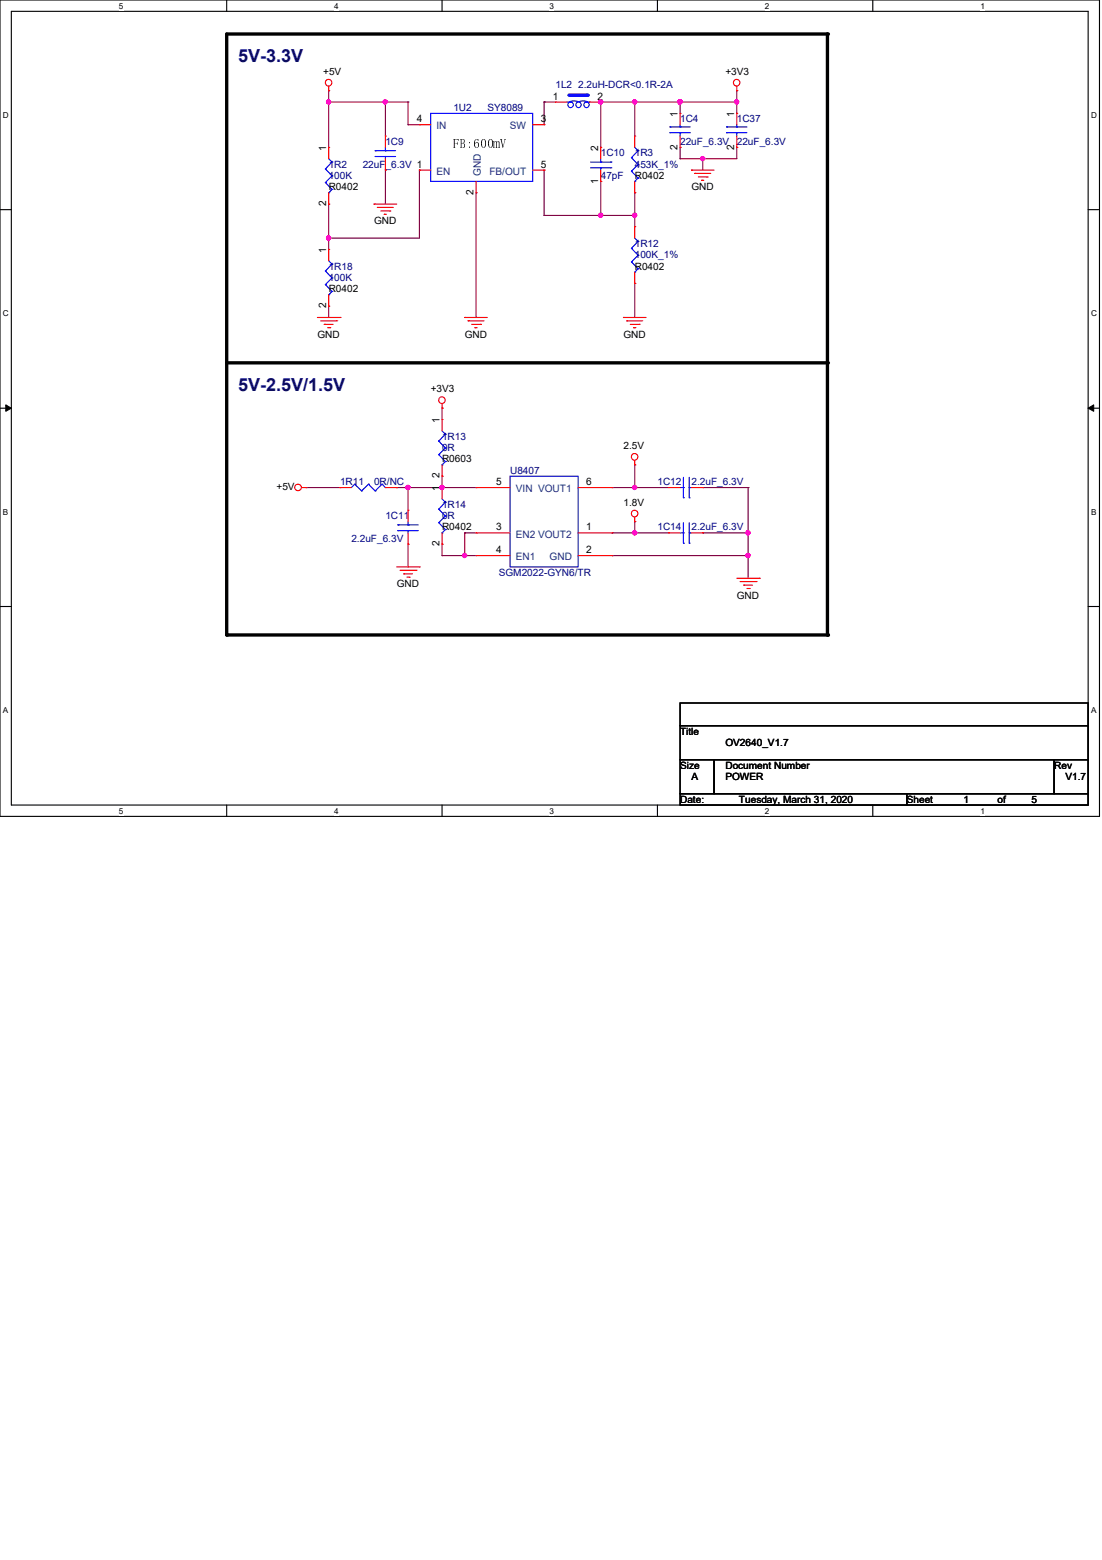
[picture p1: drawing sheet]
<svg xmlns="http://www.w3.org/2000/svg" width="210mm" height="297mm" viewBox="0 0 210 297" stroke-linecap="round" stroke-linejoin="round" font-family="sans-serif">
<path d="M0 0h209.4v155.4h-209.4zM2.2 2.2h205.1v151.1h-205.1z" fill="none" stroke="#000" stroke-width=".21"/>
<g fill="#fff">
<path d="M22.6 .3h.9v1.7h-.9z"/>
<path d="M22.6 153.5h.9v1.8h-.9z"/>
</g>
<path d="M43.2 0v2.2M43.2 153.3v2.1" fill="none" stroke="#000" stroke-width=".21"/>
<g fill="#fff">
<path d="M63.7 .3h.8v1.7h-.8z"/>
<path d="M63.7 153.5h.8v1.8h-.8z"/>
</g>
<path d="M84.2 0v2.2M84.2 153.3v2.1" fill="none" stroke="#000" stroke-width=".21"/>
<g fill="#fff">
<path d="M104.7 .3h.8v1.7h-.8z"/>
<path d="M104.7 153.5h.8v1.8h-.8z"/>
</g>
<path d="M125.2 0v2.2M125.2 153.3v2.1" fill="none" stroke="#000" stroke-width=".21"/>
<g fill="#fff">
<path d="M145.7 .3h.9v1.7h-.9z"/>
<path d="M145.7 153.5h.9v1.8h-.9z"/>
</g>
<path d="M166.2 0v2.2M166.2 153.3v2.1" fill="none" stroke="#000" stroke-width=".21"/>
<g fill="#fff">
<path d="M186.7 .3h.9v1.7h-.9z"/>
<path d="M186.7 153.5h.9v1.8h-.9z"/>
<path d="M.6 21h1.1v1.8h-1.1z"/>
<path d="M207.8 21h1.1v1.8h-1.1z"/>
<path d="M.6 58.8h1.1v1.7h-1.1z"/>
<path d="M207.8 58.8h1.1v1.7h-1.1z"/>
</g>
<path d="M0 39.9h2.2M207.3 39.9h2.1" fill="none" stroke="#000" stroke-width=".21"/>
<g fill="#fff">
<path d="M.6 96.6h1v1.7h-1z"/>
<path d="M207.8 96.6h1v1.7h-1z"/>
</g>
<path d="M0 77.7h2.2M207.3 77.7h2.1" fill="none" stroke="#000" stroke-width=".21"/>
<path d="M1.1 77.1l1.1 .6-1.1 .6zM207.3 77.7l1-.6v1.2z" fill="#000"/>
<path d="M1.1 77.1l1.1 .6-1.1 .6zM207.3 77.7l1-.6v1.2z" fill="none" stroke="#000" stroke-width=".19"/>
<g fill="#fff">
<path d="M.6 134.4h.9v1.7h-.9z"/>
<path d="M207.8 134.4h1v1.7h-1z"/>
</g>
<path d="M0 115.5h2.2M207.3 115.5h2.1" fill="none" stroke="#000" stroke-width=".21"/>
<path d="M43.2 6.5h114.4v114.4h-114.4zM43.2 69.1h114.4" fill="none" stroke="#000" stroke-width=".63"/>
<g fill="#000">
<circle cx="157.6" cy="6.5" r=".32"/>
<circle cx="157.6" cy="69.1" r=".32"/>
<circle cx="43.2" cy="120.9" r=".32"/>
<circle cx="157.6" cy="120.9" r=".32"/>
</g>
<path d="M73.4 19.4h.1M73.4 19.4h4.3M140.3 17.3h.1M140.3 17.3v2.1" fill="none" stroke="#7f003f" stroke-width=".21"/>
<circle cx="73.4" cy="19.4" r=".4" fill="#f0f"/>
<circle cx="73.4" cy="19.4" r=".4" fill="none" stroke="#f0f" stroke-width=".21"/>
<path d="M79.9 32.4h.1M79.9 32.4v12.9h-17.3M62.6 45.3h.1" fill="none" stroke="#7f003f" stroke-width=".21"/>
<circle cx="62.6" cy="45.3" r=".4" fill="#f0f"/>
<circle cx="62.6" cy="45.3" r=".4" fill="none" stroke="#f0f" stroke-width=".21"/>
<g fill="none" stroke="#7f003f" stroke-width=".21">
<path d="M62.6 19.4h.1M62.6 19.4v8.7M73.4 19.4h.1M73.4 19.4v6.5M77.7 19.4h.1M77.7 19.4v4.3M103.6 19.4h.1M103.6 19.4v4.3M103.6 19.4h2.2M120.9 19.4h.1M120.9 19.4h8.6M73.4 32.4h.1"/>
<path d="M73.4 32.4v6.5M77.7 23.7h.1M77.7 23.7h2.2M90.7 36.7h.1M90.7 36.7v23.8M103.6 32.4h.1M103.6 32.4v8.6"/>
</g>
<circle cx="129.5" cy="19.4" r=".4" fill="#f0f"/>
<circle cx="129.5" cy="19.4" r=".4" fill="none" stroke="#f0f" stroke-width=".21"/>
<circle cx="120.9" cy="19.4" r=".4" fill="#f0f"/>
<circle cx="120.9" cy="19.4" r=".4" fill="none" stroke="#f0f" stroke-width=".21"/>
<path d="M129.5 19.4h.1M129.5 19.4h10.8" fill="none" stroke="#7f003f" stroke-width=".21"/>
<circle cx="140.3" cy="19.4" r=".4" fill="#f0f"/>
<circle cx="140.3" cy="19.4" r=".4" fill="none" stroke="#f0f" stroke-width=".21"/>
<circle cx="129.5" cy="19.4" r=".4" fill="#f0f"/>
<circle cx="129.5" cy="19.4" r=".4" fill="none" stroke="#f0f" stroke-width=".21"/>
<path d="M114.4 19.4h.1M114.4 19.4h6.5M120.9 19.4h.1M120.9 19.4v6.5M140.3 19.4h.1M140.3 19.4v2.2M129.5 30.2h.1M129.5 30.2h10.8M133.9 30.2h.1M120.9 41h.1M120.9 41v2.2" fill="none" stroke="#7f003f" stroke-width=".21"/>
<circle cx="133.8" cy="30.2" r=".4" fill="#f0f"/>
<circle cx="133.8" cy="30.2" r=".4" fill="none" stroke="#f0f" stroke-width=".21"/>
<path d="M114.4 41h.1M114.4 41h6.5M120.9 54h.1M120.9 54v6.5" fill="none" stroke="#7f003f" stroke-width=".21"/>
<circle cx="120.9" cy="41" r=".4" fill="#f0f"/>
<circle cx="120.9" cy="41" r=".4" fill="none" stroke="#f0f" stroke-width=".21"/>
<circle cx="114.4" cy="41" r=".4" fill="#f0f"/>
<circle cx="114.4" cy="41" r=".4" fill="none" stroke="#f0f" stroke-width=".21"/>
<path d="M114.4 19.4h.1M114.4 19.4v8.7" fill="none" stroke="#7f003f" stroke-width=".21"/>
<circle cx="114.4" cy="19.4" r=".4" fill="#f0f"/>
<circle cx="114.4" cy="19.4" r=".4" fill="none" stroke="#f0f" stroke-width=".21"/>
<path d="M62.6 19.4h.1M62.6 19.4h10.8M114.4 34.5h.1M114.4 34.5v6.5h-10.8M120.9 36.7h.1M120.9 36.7v4.3M103.6 41h.1" fill="none" stroke="#7f003f" stroke-width=".21"/>
<circle cx="62.6" cy="19.4" r=".4" fill="#f0f"/>
<circle cx="62.6" cy="19.4" r=".4" fill="none" stroke="#f0f" stroke-width=".21"/>
<path d="M62.6 17.3h.1M62.6 17.3v2.1M129.5 19.4h.1M129.5 19.4v2.2M140.3 28.1h.1M140.3 28.1v2.1M62.6 45.3h.1M62.6 45.3v2.2" fill="none" stroke="#7f003f" stroke-width=".21"/>
<circle cx="129.5" cy="19.4" r=".4" fill="#f0f"/>
<circle cx="129.5" cy="19.4" r=".4" fill="none" stroke="#f0f" stroke-width=".21"/>
<path d="M62.6 38.9h.1M62.6 38.9v6.4M129.5 28.1h.1M129.5 28.1v2.1M133.9 30.2h.1M133.9 30.2v2.2M62.6 58.3h.1M62.6 58.3v2.2M88.5 105.8h.1M88.5 105.8h2.2" fill="none" stroke="#7f003f" stroke-width=".21"/>
<circle cx="88.5" cy="105.8" r=".4" fill="#f0f"/>
<circle cx="88.5" cy="105.8" r=".4" fill="none" stroke="#f0f" stroke-width=".21"/>
<path d="M84.2 92.8h.1M84.2 92.8h6.5M88.5 101.5h.1M88.5 101.5h2.2M88.5 101.5v4.3" fill="none" stroke="#7f003f" stroke-width=".21"/>
<circle cx="84.2" cy="92.8" r=".4" fill="#f0f"/>
<circle cx="84.2" cy="92.8" r=".4" fill="none" stroke="#f0f" stroke-width=".21"/>
<path d="M77.7 92.8h.1M77.7 92.8v4.4M84.2 105.8h.1M84.2 105.8h4.3" fill="none" stroke="#7f003f" stroke-width=".21"/>
<circle cx="77.7" cy="92.8" r=".4" fill="#f0f"/>
<circle cx="77.7" cy="92.8" r=".4" fill="none" stroke="#f0f" stroke-width=".21"/>
<path d="M84.2 77.7h.1M84.2 77.7v2.2M58.3 92.8h.1M58.3 92.8h6.5M75.6 92.8h.1M75.6 92.8h2.1M120.9 92.8h.1M120.9 92.8h6.5M77.7 103.6h.1M77.7 103.6v4.3M84.2 103.6h.1M84.2 103.6v2.2" fill="none" stroke="#7f003f" stroke-width=".21"/>
<circle cx="120.9" cy="92.8" r=".4" fill="#f0f"/>
<circle cx="120.9" cy="92.8" r=".4" fill="none" stroke="#f0f" stroke-width=".21"/>
<path d="M120.9 101.5h.1M120.9 101.5h6.5" fill="none" stroke="#7f003f" stroke-width=".21"/>
<circle cx="120.9" cy="101.4" r=".4" fill="#f0f"/>
<circle cx="120.9" cy="101.4" r=".4" fill="none" stroke="#f0f" stroke-width=".21"/>
<path d="M133.9 92.8h.1M133.9 92.8h8.6M142.5 105.8h.1M142.5 105.8v4.3" fill="none" stroke="#7f003f" stroke-width=".21"/>
<circle cx="142.5" cy="105.8" r=".4" fill="#f0f"/>
<circle cx="142.5" cy="105.8" r=".4" fill="none" stroke="#f0f" stroke-width=".21"/>
<g fill="none" stroke="#7f003f" stroke-width=".21">
<path d="M77.7 92.8h.1M84.2 90.7h.1M84.2 90.7v2.1h-6.5M116.6 92.8h.1M120.9 88.5h.1M120.9 99.3h.1M120.9 88.5v4.3h-4.3M120.9 99.3v2.2M116.6 105.8h.1M133.9 101.5h.1M133.9 101.5h8.6M142.5 101.5h.1"/>
<path d="M142.5 101.5v4.3h-25.9"/>
</g>
<circle cx="142.5" cy="101.4" r=".4" fill="#f0f"/>
<circle cx="142.5" cy="101.4" r=".4" fill="none" stroke="#f0f" stroke-width=".21"/>
<path d="M142.5 92.8h.1M142.5 92.8v8.7M116.6 101.5h.1M116.6 101.5h4.3" fill="none" stroke="#7f003f" stroke-width=".21"/>
<g fill="none" stroke="#f00" stroke-width=".21">
<path d="M62.6 17.3h.1M62.6 16.4v.9M140.3 17.3h.1M140.3 16.4v.9M62.6 28.1h.1M62.6 38.9h.1M62.6 28.1v2.1M62.6 36.7v2.2M71.2 38.9h.1M71.2 38.9h4.4M71.9 39.5h.1M71.9 39.5h3"/>
<path d="M73.4 32.4h.1M73.4 25.9h.1M73.4 25.9v2.2M73.4 30.2v2.2M79.9 32.4h.1M79.9 23.7h.1M79.9 32.4h2.1M79.9 23.7h2.1M90.7 36.7h.1M90.7 34.5v2.2M101.5 32.4h2.1M101.5 23.7h2.1"/>
<path d="M103.6 23.7h.1M103.6 32.4h.1M114.4 34.5h.1M114.4 28.1h.1M114.4 28.1v2.1M114.4 32.4v2.1M120.9 25.9h.1M120.9 36.7h.1M120.9 25.9v2.2M120.9 34.5v2.2M129.5 21.6h.1M129.5 28.1h.1"/>
<path d="M129.5 21.6v2.1M129.5 25.9v2.2M131.7 32.4h.1M131.7 32.4h4.3M132.3 33h.1M132.3 33h3.1M133 33.7h1.7M133.6 34.3h.1M133.6 34.3h.5M134.7 33.7h.1M140.3 21.6h.1M140.3 28.1h.1"/>
<path d="M140.3 21.6v2.1M140.3 25.9v2.2M62.6 47.5h.1M62.6 58.3h.1M62.6 47.5v2.2M62.6 56.1v2.2M72.6 40.2h1.7M73.2 40.8h.1M73.2 40.8h.4M74.3 40.2h.1M60.5 60.5h4.3M61.1 61.1h3"/>
<path d="M61.8 61.8h.1M61.8 61.8h1.7M62.4 62.4h.4M62.8 62.4h.1M64.1 61.1h.1M64.8 60.5h.1M84.2 77.7h.1M84.2 79.9h.1M84.2 76.9v.8M84.2 79.9v2.1M88.5 60.5h.1M88.5 60.5h4.3"/>
<path d="M89.2 61.1h.1M89.2 61.1h3M89.8 61.8h1.7M90.5 62.4h.1M90.5 62.4h.4M91.5 61.8h.1M118.7 60.5h.1M118.7 60.5h4.4M119.4 61.1h.1M119.4 61.1h3M120.1 61.8h1.7M120.7 62.4h.1"/>
<path d="M120.7 62.4h.4M121.8 61.8h.1M57.4 92.8h.9M58.3 92.8h.1M77.7 97.2h.1M77.7 97.2v2.1M84.2 90.7h.1M84.2 88.5v2.2M90.7 92.8h.1M90.7 92.8h6.5M110.1 92.8h6.5M116.6 92.8h.1"/>
<path d="M120.9 88.5h.1M120.9 99.3h.1M120.9 87.7v.8M120.9 98.5v.8M127.4 92.8h.1M127.4 92.8h2.1M131.7 92.8h2.2M133.9 92.8h.1M75.6 107.9h4.3M76.2 108.6h3M76.9 109.3h.1M76.9 109.3h1.7"/>
<path d="M77.5 109.9h.4M77.7 103.6h.1M77.7 101.5v2.1M77.9 109.9h.1M79.2 108.6h.1M79.9 107.9h.1M90.7 105.8h.1M90.7 101.5h.1M90.7 105.8h6.5M90.7 101.5h6.5M110.1 105.8h6.5M110.1 101.5h6.5"/>
<path d="M116.6 105.8h.1M116.6 101.5h.1M127.4 101.5h.1M127.4 101.5h2.1M131.7 101.5h2.2M133.9 101.5h.1M140.3 110.1h4.4M141 110.7h3M141.6 111.4h.1M141.6 111.4h1.7M142.3 112.1h.4M142.7 112.1h.1"/>
<path d="M144 110.7h.1M144.7 110.1h.1"/>
<circle cx="62.6" cy="15.7" r=".63"/>
<circle cx="140.3" cy="15.7" r=".63"/>
<circle cx="84.2" cy="76.2" r=".63"/>
<circle cx="56.8" cy="92.8" r=".63"/>
<circle cx="120.9" cy="87" r=".63"/>
<circle cx="120.9" cy="97.8" r=".63"/>
</g>
<path d="M129.5 133.9h77.8v4.3h-77.8zM129.5 138.2h77.8v6.5h-77.8zM129.5 144.7h6.5v6.4h-6.5zM129.5 151.1h43.2v2.2h-43.2zM136 144.7h64.8v6.4h-64.8zM172.7 151.1h34.6v2.2h-34.6zM200.8 144.7h6.5v6.4h-6.5z" fill="none" stroke="#000" stroke-width=".21"/>
<g fill="none" stroke="#00f" stroke-width=".21">
<path d="M62 32.2h.1M62 34.8h.1M62 32.2l1.2 1.3M62 34.8l1.2 1.3M62.6 36.7h.1M62.6 30.2l.6 .7M63.2 30.9h.1M63.2 33.5h.1M63.2 36.1h.1M63.2 30.9l-1.2 1.3M63.2 33.5l-1.2 1.3M63.2 36.1l-.6 .6"/>
<path d="M71.5 28.7h.1M71.5 29.8h.1M71.5 28.7h3.9M71.5 29.8h3.9M73.4 29.8h.1M73.4 28.7h.1M73.4 28.1v.6M73.4 29.8v.4M82 21.6h19.5v12.9h-19.5zM112.5 30.9h3.9M112.5 32h3.9M114.4 32h.1"/>
<path d="M114.4 30.9h.1M114.4 30.2v.7M114.4 32v.4M116.4 30.9h.1M116.4 32h.1M120.3 30h.1M120.3 32.6h.1M120.3 30l1.2 1.3M120.3 32.6l1.2 1.3M120.9 34.5h.1M120.9 28.1l.6 .6M121.5 28.7h.1"/>
<path d="M121.5 31.3h.1M121.5 33.9h.1M121.5 28.7l-1.2 1.3M121.5 31.3l-1.2 1.3M121.5 33.9l-.6 .6M127.6 25.3h.1M127.6 24.2h.1M127.6 25.3h3.9M127.6 24.2h3.9M129.5 24.2h.1M129.5 25.3h.1M129.5 23.7v.5"/>
<path d="M129.5 25.3v.6M138.4 25.3h.1M138.4 24.2h.1M138.4 25.3h3.9M138.4 24.2h3.9M140.3 24.2h.1M140.3 25.3h.1M140.3 23.7v.5M140.3 25.3v.6M62 51.6h.1M62 54.2h.1M62 51.6l1.2 1.3"/>
<path d="M62 54.2l1.2 1.3M62.6 56.1h.1M62.6 49.7l.6 .6M63.2 50.3h.1M63.2 52.9h.1M63.2 55.5h.1M63.2 50.3l-1.2 1.3M63.2 52.9l-1.2 1.3M63.2 55.5l-.6 .6M75.8 99.9h.1M75.8 99.9h3.9M77.7 99.9h.1"/>
<path d="M77.7 99.3v.6M83.6 84h.1M83.6 86.6h.1M83.6 84l1.2 1.3M83.6 86.6l1.2 1.3M84.2 88.5h.1M84.2 82l.6 .7M84.8 82.7h.1M84.8 85.3h.1M84.8 87.9h.1M84.8 82.7l-1.2 1.3M84.8 85.3l-1.2 1.3"/>
<path d="M84.8 87.9l-.6 .6M97.2 90.7h12.9v17.2h-12.9zM129.5 92.8h.7M130.2 94.8h.1M130.2 92.8h.1M130.2 90.9v3.9M130.2 99.5v3.9M131.3 92.8h.1M131.3 94.8h.1M131.3 92.8h.4M131.3 90.9v3.9M131.3 99.5v3.9"/>
<path d="M75.8 101h.1M75.8 101h3.9M77.7 101h.1M77.7 101v.5M129.5 101.5h.7M130.2 103.4h.1M130.2 101.5h.1M131.3 101.5h.1M131.3 103.4h.1M131.3 101.5h.4"/>
</g>
<path d="M108.4 18.1h3.4" fill="none" stroke="#00f" stroke-width=".63"/>
<circle cx="111.8" cy="18.1" r=".32" fill="#00f"/>
<g fill="none" stroke="#00f" stroke-width=".21">
<path d="M107.9 19.4h.7M108.5 19.3l.8-.1 .8 .1M108.6 19.4h.1M110.3 19.3l.7-.1 .8 .1M111.6 19.4h.7M112.3 19.4h.1M120.3 47.3h.1M120.3 49.9h.1M120.3 47.3l1.2 1.3M120.3 49.9l1.2 1.3M120.9 51.8h.1M120.9 45.3l.6 .7"/>
<path d="M121.5 46h.1M121.5 48.6h.1M121.5 51.2h.1M121.5 46l-1.2 1.3M121.5 48.6l-1.2 1.3M121.5 51.2l-.6 .6M67.6 92.2h.1M67.6 92.2l-.7 .6M67.6 92.2l1.3 1.3M68.9 93.5h.1M70.2 92.2h.1M70.2 92.2l-1.3 1.3"/>
<path d="M70.2 92.2l1.3 1.3M71.5 93.5h.1M72.8 92.2h.1M72.8 92.2l-1.3 1.3M72.8 92.2l.6 .6M73.4 92.8h.1M83.6 96.9h.1M83.6 99.5h.1M83.6 96.9l1.2 1.4M83.6 99.5l1.2 1.3M84.2 95l.6 .6M84.8 95.6h.1"/>
<path d="M84.8 98.3h.1M84.8 95.6l-1.2 1.3M84.8 98.3l-1.2 1.2M84.2 101.5h.1M84.8 100.8h.1M84.8 100.8l-.6 .7"/>
<circle cx="108.7" cy="20" r=".54"/>
<circle cx="110.2" cy="20" r=".52"/>
<circle cx="111.7" cy="20" r=".52"/>
</g>
<g fill="none" stroke="#f00" stroke-width=".21">
<path d="M105.8 19.4h.1M105.8 19.4h2.1M112.3 19.4h2.1M114.4 19.4h.1M120.9 43.2h.1M120.9 54h.1M120.9 43.2v2.1M120.9 51.8v2.2M64.8 92.8h.1M64.8 92.8h2.1M73.4 92.8h2.2M75.6 92.8h.1"/>
<path d="M84.2 92.8h.1M84.2 92.8v2.2M84.2 103.6h.1M84.2 101.5v2.1"/>
</g>
<circle cx="73.4" cy="19.4" r=".4" fill="#f0f"/>
<circle cx="73.4" cy="19.4" r=".4" fill="none" stroke="#f0f" stroke-width=".21"/>
<circle cx="62.6" cy="45.3" r=".4" fill="#f0f"/>
<circle cx="62.6" cy="45.3" r=".4" fill="none" stroke="#f0f" stroke-width=".21"/>
<circle cx="129.5" cy="19.4" r=".4" fill="#f0f"/>
<circle cx="129.5" cy="19.4" r=".4" fill="none" stroke="#f0f" stroke-width=".21"/>
<circle cx="120.9" cy="19.4" r=".4" fill="#f0f"/>
<circle cx="120.9" cy="19.4" r=".4" fill="none" stroke="#f0f" stroke-width=".21"/>
<circle cx="140.3" cy="19.4" r=".4" fill="#f0f"/>
<circle cx="140.3" cy="19.4" r=".4" fill="none" stroke="#f0f" stroke-width=".21"/>
<circle cx="129.5" cy="19.4" r=".4" fill="#f0f"/>
<circle cx="129.5" cy="19.4" r=".4" fill="none" stroke="#f0f" stroke-width=".21"/>
<circle cx="133.8" cy="30.2" r=".4" fill="#f0f"/>
<circle cx="133.8" cy="30.2" r=".4" fill="none" stroke="#f0f" stroke-width=".21"/>
<circle cx="120.9" cy="41" r=".4" fill="#f0f"/>
<circle cx="120.9" cy="41" r=".4" fill="none" stroke="#f0f" stroke-width=".21"/>
<circle cx="114.4" cy="41" r=".4" fill="#f0f"/>
<circle cx="114.4" cy="41" r=".4" fill="none" stroke="#f0f" stroke-width=".21"/>
<circle cx="114.4" cy="19.4" r=".4" fill="#f0f"/>
<circle cx="114.4" cy="19.4" r=".4" fill="none" stroke="#f0f" stroke-width=".21"/>
<circle cx="62.6" cy="19.4" r=".4" fill="#f0f"/>
<circle cx="62.6" cy="19.4" r=".4" fill="none" stroke="#f0f" stroke-width=".21"/>
<circle cx="129.5" cy="19.4" r=".4" fill="#f0f"/>
<circle cx="129.5" cy="19.4" r=".4" fill="none" stroke="#f0f" stroke-width=".21"/>
<circle cx="88.5" cy="105.8" r=".4" fill="#f0f"/>
<circle cx="88.5" cy="105.8" r=".4" fill="none" stroke="#f0f" stroke-width=".21"/>
<circle cx="84.2" cy="92.8" r=".4" fill="#f0f"/>
<circle cx="84.2" cy="92.8" r=".4" fill="none" stroke="#f0f" stroke-width=".21"/>
<circle cx="77.7" cy="92.8" r=".4" fill="#f0f"/>
<circle cx="77.7" cy="92.8" r=".4" fill="none" stroke="#f0f" stroke-width=".21"/>
<circle cx="120.9" cy="92.8" r=".4" fill="#f0f"/>
<circle cx="120.9" cy="92.8" r=".4" fill="none" stroke="#f0f" stroke-width=".21"/>
<circle cx="120.9" cy="101.4" r=".4" fill="#f0f"/>
<circle cx="120.9" cy="101.4" r=".4" fill="none" stroke="#f0f" stroke-width=".21"/>
<circle cx="142.5" cy="105.8" r=".4" fill="#f0f"/>
<circle cx="142.5" cy="105.8" r=".4" fill="none" stroke="#f0f" stroke-width=".21"/>
<circle cx="142.5" cy="101.4" r=".4" fill="#f0f"/>
<circle cx="142.5" cy="101.4" r=".4" fill="none" stroke="#f0f" stroke-width=".21"/>
<g font-size="3.4" fill="#00007f">
<text x="45.3" y="11.8">5V-3.3V</text>
<text x="45.3" y="74.4">5V-2.5V/1.5V</text>
</g>
<text font-size="2.6" x="86.4" y="28.1">FB:600mV</text>
<g font-size="1.9">
<text x="61.6" y="14.2">+5V</text>
<text x="138.2" y="14.2">+3V3</text>
<text x="79.4" y="23.3">4</text>
<text x="103" y="23.3">3</text>
<text x="105.3" y="19">1</text>
<text x="113.8" y="19">2</text>
<text x="129.1" y="22.2" transform="rotate(-90 129.1 22.2)">1</text>
<text x="139.9" y="22.2" transform="rotate(-90 139.9 22.2)">1</text>
<text x="62.1" y="28.7" transform="rotate(-90 62.1 28.7)">1</text>
<text x="114" y="28.7" transform="rotate(-90 114 28.7)">2</text>
<text x="129.1" y="28.5" transform="rotate(-90 129.1 28.5)">2</text>
<text x="139.9" y="28.5" transform="rotate(-90 139.9 28.5)">2</text>
<text x="103" y="31.9">5</text>
<text x="114" y="35" transform="rotate(-90 114 35)">1</text>
<text x="120.9" y="34.1">R0402</text>
<text x="62.1" y="39.3" transform="rotate(-90 62.1 39.3)">2</text>
<text x="62.6" y="36.2">R0402</text>
<text x="90.2" y="37.1" transform="rotate(-90 90.2 37.1)">2</text>
<text x="131.7" y="36.2">GND</text>
<text x="71.2" y="42.7">GND</text>
<text x="62.1" y="48.1" transform="rotate(-90 62.1 48.1)">1</text>
<text x="120.9" y="51.4">R0402</text>
<text x="62.1" y="58.7" transform="rotate(-90 62.1 58.7)">2</text>
<text x="62.6" y="55.7">R0402</text>
<text x="60.5" y="64.3">GND</text>
<text x="88.5" y="64.3">GND</text>
<text x="118.7" y="64.3">GND</text>
<text x="82" y="74.7">+3V3</text>
<text x="83.7" y="80.5" transform="rotate(-90 83.7 80.5)">1</text>
<text x="84.2" y="88.1">R0603</text>
<text x="118.7" y="85.5">2.5V</text>
<text x="52.7" y="93.2">+5V</text>
<text x="83.7" y="93.5" transform="rotate(-90 83.7 93.5)">1</text>
<text x="83.7" y="91.1" transform="rotate(-90 83.7 91.1)">2</text>
<text x="94.5" y="92.4">5</text>
<text x="111.6" y="92.4">6</text>
<text x="84.2" y="101">R0402</text>
<text x="94.5" y="101">3</text>
<text x="111.6" y="101">1</text>
<text x="118.7" y="96.3">1.8V</text>
<text x="83.7" y="104.1" transform="rotate(-90 83.7 104.1)">2</text>
<text x="94.5" y="105.3">4</text>
<text x="111.6" y="105.3">2</text>
<text x="75.6" y="111.8">GND</text>
<text x="140.3" y="114">GND</text>
<text x="129.5" y="139.9">Title</text>
<text x="138.2" y="142">OV2640_V1.7</text>
<text x="129.5" y="146.3">Size</text>
<text x="131.7" y="148.5">A</text>
<text x="138.2" y="146.3">Document Number</text>
<text x="138.2" y="148.5">POWER</text>
<text x="200.8" y="146.3">Rev</text>
<text x="202.9" y="148.5">V1.7</text>
<text x="129.5" y="152.8">Date:</text>
<text x="140.8" y="152.8">Tuesday, March 31, 2020</text>
<text x="172.7" y="152.8">Sheet</text>
<text x="183.5" y="152.8">1</text>
<text x="190" y="152.8">of</text>
<text x="196.5" y="152.8">5</text>
</g>
<g font-size="1.9" fill="#00007f">
<text x="105.8" y="16.8">1L2 2.2uH-DCR&lt;0.1R-2A</text>
<text x="86.4" y="21.1">1U2</text>
<text x="92.8" y="21.1">SY8089</text>
<text x="129.5" y="23.3">1C4</text>
<text x="140.3" y="23.3">1C37</text>
<text x="73.4" y="27.6">1C9</text>
<text x="114.4" y="29.8">1C10</text>
<text x="120.9" y="29.8">1R3</text>
<text x="129.5" y="27.6">22uF_6.3V</text>
<text x="140.3" y="27.6">22uF_6.3V</text>
<text x="62.6" y="31.9">1R2</text>
<text x="62.6" y="34.1">100K</text>
<text x="69.1" y="31.9">22uF_6.3V 1</text>
<text x="114.4" y="34.1">47pF</text>
<text x="120.9" y="31.9">453K_1%</text>
<text x="120.9" y="47">1R12</text>
<text x="62.6" y="51.4">1R18</text>
<text x="62.6" y="53.5">100K</text>
<text x="120.9" y="49.2">100K_1%</text>
<text x="84.2" y="83.7">1R13</text>
<text x="84.2" y="85.9">0R</text>
<text x="64.8" y="92.4">1R11</text>
<text x="71.2" y="92.4">0R/NC</text>
<text x="97.2" y="90.2">U8407</text>
<text x="125.2" y="92.4">1C12</text>
<text x="131.7" y="92.4">2.2uF_6.3V</text>
<text x="73.4" y="98.8">1C11</text>
<text x="84.2" y="96.7">1R14</text>
<text x="84.2" y="98.8">0R</text>
<text x="125.2" y="101">1C14</text>
<text x="131.7" y="101">2.2uF_6.3V</text>
<text x="66.9" y="103.2">2.2uF_6.3V</text>
<text x="95" y="109.6">SGM2022-GYN6/TR</text>
</g>
<g font-size="1.9" fill="#003f7f">
<text x="83.1" y="24.6">IN</text>
<text x="97.1" y="24.6">SW</text>
<text x="83.1" y="33.3">EN</text>
<text x="91.6" y="33.4" transform="rotate(-90 91.6 33.4)">GND</text>
<text x="93.2" y="33.3">FB/OUT</text>
<text x="98.3" y="93.7">VIN VOUT1</text>
<text x="98.3" y="106.7">EN1</text>
<text x="98.3" y="102.4">EN2 VOUT2</text>
<text x="104.7" y="106.7">GND</text>
</g>
<g font-size="1.6">
<text x="22.6" y="1.7">5</text>
<text x="63.7" y="1.7">4</text>
<text x="104.7" y="1.7">3</text>
<text x="145.7" y="1.7">2</text>
<text x="186.7" y="1.7">1</text>
<text x=".6" y="22.4">D</text>
<text x="207.8" y="22.4">D</text>
<text x=".6" y="60.2">C</text>
<text x="207.8" y="60.2">C</text>
<text x=".6" y="98">B</text>
<text x="207.8" y="98">B</text>
<text x=".6" y="135.8">A</text>
<text x="207.8" y="135.8">A</text>
<text x="22.6" y="154.9">5</text>
<text x="63.7" y="154.9">4</text>
<text x="104.7" y="154.9">3</text>
<text x="145.7" y="154.9">2</text>
<text x="186.7" y="154.9">1</text>
</g>
</svg>
